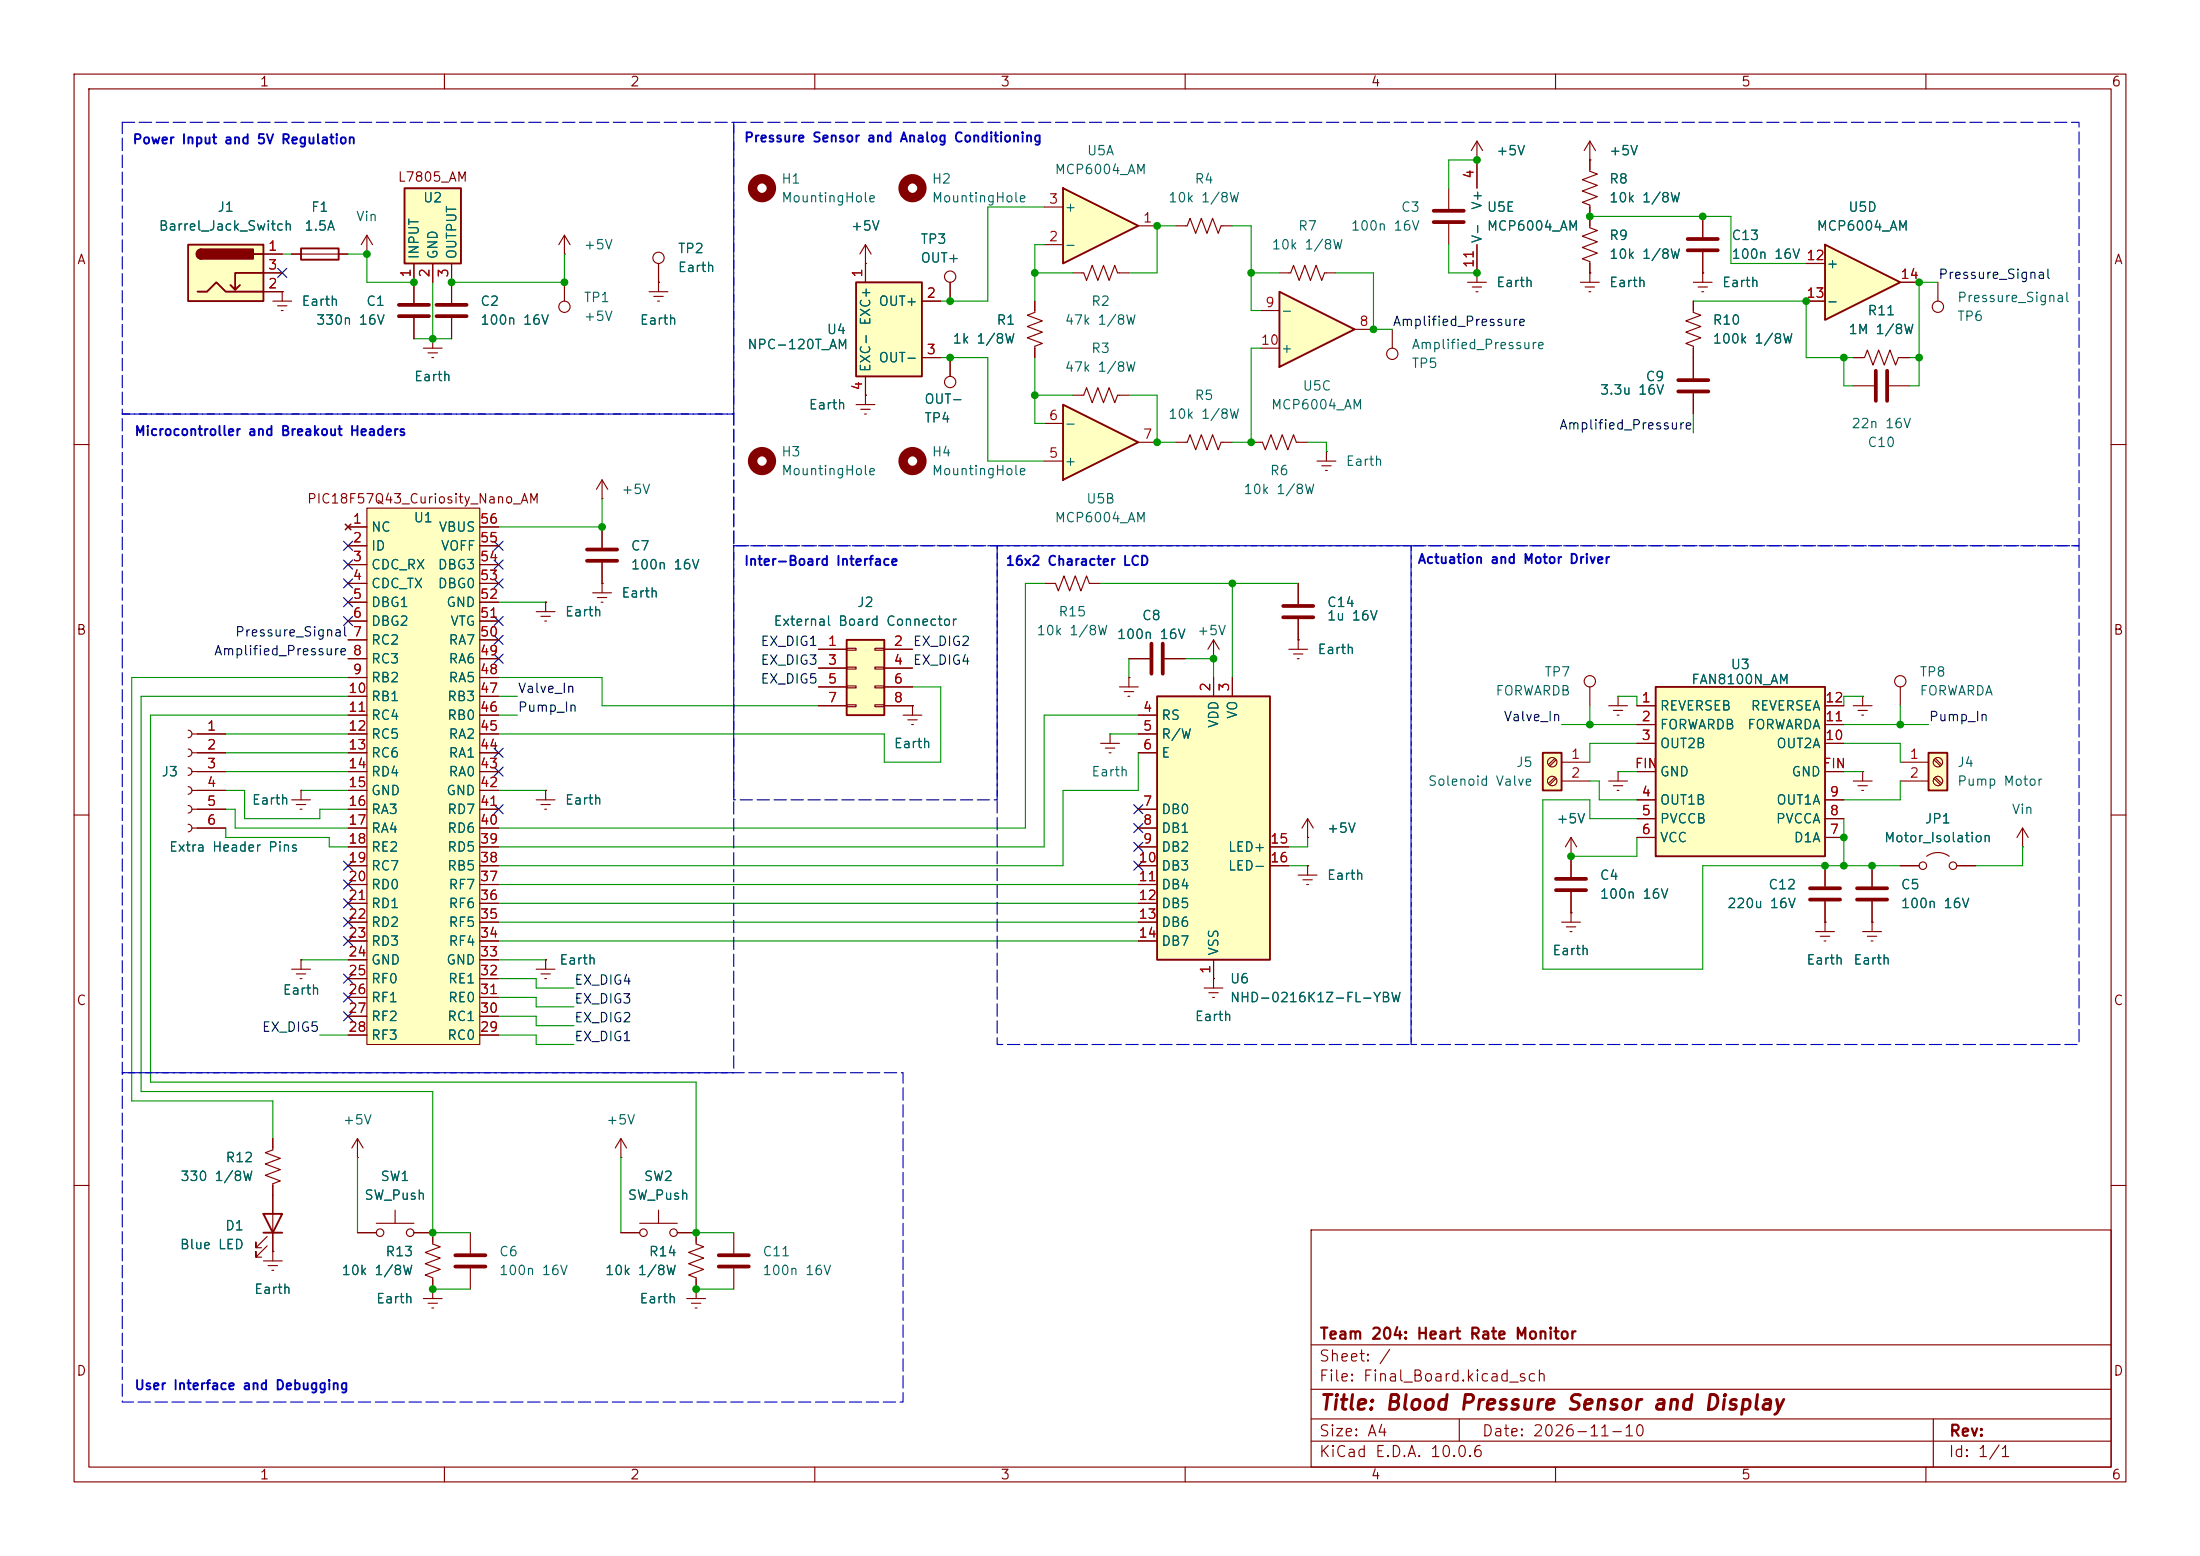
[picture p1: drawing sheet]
<svg xmlns="http://www.w3.org/2000/svg" width="297mm" height="210mm" viewBox="0 0 297 210" stroke-linecap="round" stroke-linejoin="round" font-family="sans-serif">
<g fill="none" stroke="#840000" stroke-width=".15">
<path d="M10 10h277v190h-277zM12 12h273v186h-273zM60 10v2M110 10v2M160 10v2M210 10v2M260 10v2M158.7 30.5h1.6l.4-1 .7 2 .8-2 .7 2 .8-2 .8 2 .3-1h1.6M10 60h2M285 60h2M10 110h2M285 110h2"/>
<path d="M10 160h2M177 166h108v32h-108zM285 160h2M60 198v2M110 198v2M160 198v2M177 194.5h108M177 191.5h108M177 187.5h108M177 181.5h108M197 191.5v3M210 198v2"/>
<path d="M260 198v2M261 191.5v6.5"/>
</g>
<path d="M49.5 68.6h15.3v72.4h-15.3z" fill="#ffffc2"/>
<g fill="none" stroke="#840000" stroke-width=".15">
<path d="M55.9 38.1v2.8M195.6 25.4v2.8M195.6 30.2v2.8M261.6 38.1v2.5M55.9 42.9v2.8M188 44.5v2.5M228.6 48.3v2.8M228.6 53.1v2.8M46.6 70.7l.8 .8M47 71.1h2.5M47 73.7h2.5M47 76.2h2.5"/>
<path d="M47 78.7h2.5M47.4 70.7l-.8 .8M49.5 68.6h15.3v72.4h-15.3zM64.8 71.1h2.5M64.8 73.7h2.5M64.8 76.2h2.5M64.8 78.7h2.5M25.4 98.6a.51 .51 0 0 1 .5 .5 .51 .51 0 0 1-.5 .5M25.9 99.1h4.6M47 81.3h2.5M47 83.8h2.5M47 86.4h2.5"/>
<path d="M47 88.9h2.5M47 91.4h2.5M47 94h2.5M47 96.5h2.5M47 99.1h2.5M64.8 81.3h2.5M64.8 83.8h2.5M64.8 86.4h2.5M64.8 88.9h2.5M64.8 91.4h2.5M64.8 94h2.5M64.8 96.5h2.5"/>
<path d="M64.8 99.1h2.5M25.4 101.1a.51 .51 0 0 1 .5 .5 .51 .51 0 0 1-.5 .5M25.4 103.6a.51 .51 0 0 1 .5 .5 .51 .51 0 0 1-.5 .5M25.4 106.2a.51 .51 0 0 1 .5 .5 .51 .51 0 0 1-.5 .5M25.4 108.7a.51 .51 0 0 1 .5 .5 .51 .51 0 0 1-.5 .5M25.4 111.3a.51 .51 0 0 1 .5 .5 .51 .51 0 0 1-.5 .5M25.9 101.6h4.6M25.9 104.1h4.6M25.9 106.7h4.6M25.9 109.2h4.6M25.9 111.8h4.6M39.4 108h2.5"/>
<path d="M40 108.6h1.3M40.5 109.2h.3M40.6 106.7h.1M40.6 106.7v1.3M47 101.6h2.5M47 104.1h2.5M47 106.7h2.5M47 109.2h2.5M47 111.8h2.5M47 114.3h2.5M47 116.8h2.5M47 119.4h2.5"/>
<path d="M64.8 101.6h2.5M64.8 104.1h2.5M64.8 106.7h2.5M64.8 109.2h2.5M64.8 111.8h2.5M64.8 114.3h2.5M64.8 116.8h2.5M64.8 119.4h2.5M72.4 108h2.5M73 108.6h1.3M73.5 109.2h.3M73.7 106.7h.1"/>
<path d="M73.7 106.7v1.3M39.4 130.8h2.5M40 131.4h1.3M40.5 132.1h.3M40.6 129.5h.1M40.6 129.5v1.3M47 121.9h2.5M47 124.5h2.5M47 127h2.5M47 129.5h2.5M47 132.1h2.5M47 134.6h2.5"/>
<path d="M47 137.2h2.5M47 139.7h2.5M64.8 121.9h2.5M64.8 124.5h2.5M64.8 127h2.5M64.8 129.5h2.5M64.8 132.1h2.5M64.8 134.6h2.5M64.8 137.2h2.5M64.8 139.7h2.5M72.4 130.8h2.5M73 131.4h1.3"/>
<path d="M73.5 132.1h.3M73.7 129.5h.1M73.7 129.5v1.3M83.8 156.2h.1M83.8 153.7l.8 1.2M83.8 153.7l-.7 1.2M83.8 153.7v2.5M48.3 166.4h2.5M50.8 165.1h5.1M53.3 163.3v1.8M55.9 166.4h2.5M63.5 166.4v2.8"/>
<path d="M63.5 171.2v2.8M92.7 175.3h2.5M93.3 175.9h1.3M93.9 176.5h.2M94 174h.1M94 174v1.3"/>
<circle cx="188" cy="47.8" r=".76"/>
<circle cx="261.6" cy="41.4" r=".76"/>
<circle cx="51.3" cy="166.4" r=".51"/>
<circle cx="55.4" cy="166.4" r=".51"/>
</g>
<path d="M193.5 28.4h4.1M193.5 30h4.1M53.8 41.1h4.1M53.8 42.7h4.1M226.6 52.8h4M226.6 51.3h4M61.5 169.4h4M61.5 170.9h4" fill="none" stroke="#840000" stroke-width=".51"/>
<path d="M246.4 33l10.1 5.1-10.1 5.1z" fill="#ffffc2"/>
<path d="M40.6 33.5h5.1v1.6h-5.1zM246.4 33l10.1 5.1-10.1 5.1z" fill="none" stroke="#840000" stroke-width=".25"/>
<g fill="none" stroke="#840000" stroke-width=".15">
<path d="M39.4 34.3h7.6M49.5 34.3h.1M49.5 31.8l-.7 1.2M49.5 31.8l.8 1.2M49.5 31.8v2.5M61 38.1v2.8M144.8 36.8h1.5l.4 1 .7-2 .8 2 .8-2 .7 2 .8-2 .4 1h1.5M213.4 38.1h2.5M214 38.7h1.3M214.5 39.4h.3M214.6 36.8h.1M214.6 36.8v1.3"/>
<path d="M228.6 38.1h2.5M229.2 38.7h1.3M229.7 39.4h.3M229.9 36.8h.1M229.9 29.2v2.8M229.9 34v4.1M243.8 35.6h2.6M256.5 38.1h2.6M61 42.9v2.8M139.7 40.6v1.6l-1 .3 2 .8-2 .8 2 .7-2 .8 2 .8-1 .3v1.6M144.8 53.3h1.5l.4-1 .7 2.1 .8-2.1 .8 2.1 .7-2.1 .8 2.1 .4-1.1h1.5M243.8 40.6h2.6"/>
<path d="M250.2 48.3h1.5l.4-1.1 .8 2.1 .7-2.1 .8 2.1 .7-2.1 .8 2.1 .4-1h1.5M151.1 92.7h2.6M151.8 93.3h1.2M152.3 94h.2M152.4 91.4h.1M152.4 91.4v1.3"/>
</g>
<path d="M227.8 32.3h4.1M227.8 33.8h4.1M58.9 41.1h4.1M58.9 42.7h4.1" fill="none" stroke="#840000" stroke-width=".51"/>
<circle cx="123.2" cy="62.2" r="1.27" fill="none" stroke="#840000" stroke-width="1.3"/>
<path d="M143.5 25.4l10.2 5.1-10.2 5.1z" fill="#ffffc2"/>
<path d="M143.5 25.4l10.2 5.1-10.2 5.1z" fill="none" stroke="#840000" stroke-width=".25"/>
<g fill="none" stroke="#840000" stroke-width=".15">
<path d="M116.8 35.6h.1M116.8 33l-.7 1.3M116.8 33l.8 1.3M116.8 33v2.6M128.3 38.1v2.5M141 33h2.5M141 27.9h2.5M153.7 30.5h2.5M228.6 40.6v1.6l1 .3-2 .8 2 .8-2 .7 2 .8-2 .8 1 .3v1.6M175.3 78.7v2.8M152.4 88.9h2.8M157.2 88.9h2.8"/>
<path d="M163.8 88.9h.1M163.8 86.4v2.5M163.8 86.4l-.7 1.2M163.8 86.4l.8 1.2M174 87.6h2.5M174.6 88.3h1.3M175.1 88.9h.3M175.3 86.4h.1M175.3 83.6v4M162.6 133.4h2.5M163.2 134h1.3M163.7 134.6h.3"/>
<path d="M163.8 132.1h.1M163.8 132.1v1.3"/>
<circle cx="128.3" cy="37.3" r=".76"/>
</g>
<path d="M155.4 86.9v4M157 86.9v4M173.2 83.3h4.1M173.2 81.8h4.1" fill="none" stroke="#840000" stroke-width=".51"/>
<g fill="none" stroke="#840000" stroke-width="1.3">
<circle cx="102.9" cy="25.4" r="1.27"/>
<circle cx="123.2" cy="25.4" r="1.27"/>
</g>
<path d="M54.6 25.4h7.6v10.2h-7.6z" fill="#ffffc2"/>
<path d="M54.6 25.4h7.6v10.2h-7.6zM35.6 163.8h2.5l-1.3 2.6zM35.6 166.4h2.5" fill="none" stroke="#840000" stroke-width=".25"/>
<g fill="none" stroke="#840000" stroke-width=".15">
<path d="M55.9 35.6v2.5M58.4 35.6v2.5M61 35.6v2.5M115.6 54.6h2.5M116.2 55.2h1.3M116.7 55.9h.3M116.8 53.3h.1M116.8 53.3v1.3M250.2 52.1h2.8M255 52.1h2.8M176.5 113h.1M176.5 110.5l-.7 1.3"/>
<path d="M176.5 110.5l.8 1.3M176.5 110.5v2.5M36.8 153.7v1.5l-1 .4 2 .7-2 .8 2 .8-2 .7 2 .8-1 .4v9.1M36.1 168.1l-1.6 1.6v-.8v.8h.8M36.1 166.9l-1.6 1.5v-.8v.8h.8"/>
</g>
<path d="M253.2 50v4.1M254.8 50v4.1" fill="none" stroke="#840000" stroke-width=".51"/>
<circle cx="102.9" cy="62.2" r="1.27" fill="none" stroke="#840000" stroke-width="1.3"/>
<path d="M115.6 38.1h8.9v12.7h-8.9z" fill="#ffffc2"/>
<path d="M115.6 38.1h8.9v12.7h-8.9z" fill="none" stroke="#840000" stroke-width=".25"/>
<g fill="none" stroke="#840000" stroke-width=".15">
<path d="M199.4 19.1v2.5M199.4 19.1l-.8 1.2M199.4 19.1l.8 1.2M214.6 19.1v4l1 .4-2 .8 2 .7-2 .8 2 .7-2 .8 1 .4v1.5M214.6 19.1l-.7 1.2M214.6 19.1l.8 1.2M116.8 35.6v2.5M198.1 38.1h2.6M198.8 38.7h1.2M199.3 39.4h.2M199.4 36.8h.1M199.4 21.6h.1"/>
<path d="M199.4 36.8v1.3M214.6 21.6h.1M116.8 50.8v2.5M124.5 40.6h2.5M124.5 48.3h2.5M128.3 48.3v2.5M168.9 59.7h1.5l.4 1 .8-2 .7 2 .8-2 .8 2 .7-2 .4 1h1.5M81.3 78.7h.1M81.3 71.1v2.8M81.3 75.9v4.1M80 80h2.5M80.6 80.6h1.3"/>
<path d="M81.2 81.3h.2M256.5 92.7v2.6M212.1 115.6h.1M212.1 113v5.4M212.1 113l-.8 1.3M212.1 113l.8 1.3M217.2 105.4h2.5M217.8 106h1.3M218.3 106.7h.3M218.4 104.1h.1M218.4 104.1v1.3M256.5 116.8h2.6"/>
<path d="M260.1 115.6a2.54 2.54 0 0 1 3 0M264.2 116.8h2.5M273 114.3h.1M273 111.8l-.7 1.2M273 111.8l.8 1.2M273 111.8v2.5M210.8 124.5h2.6M211.5 125.1h1.2M212 125.7h.2M212.1 123.2h.1M212.1 120.4v4.1M83.8 166.4h2.6"/>
<path d="M86.4 165.1h5M88.9 163.3v1.8M91.4 166.4h2.6v1.5l1 .4-2 .7 2 .8-2 .8 2 .7-2 .8 1 .4v1.5M99.1 166.4v2.8M99.1 171.2v2.8"/>
<circle cx="128.3" cy="51.6" r=".76"/>
<circle cx="256.5" cy="91.9" r=".76"/>
<circle cx="259.6" cy="116.8" r=".51"/>
<circle cx="263.7" cy="116.8" r=".51"/>
<circle cx="86.9" cy="166.4" r=".51"/>
<circle cx="90.9" cy="166.4" r=".51"/>
</g>
<path d="M79.2 74.2h4.1M79.2 75.7h4.1M210.1 118.6h4M210.1 120.1h4M97 169.4h4.1M97 170.9h4.1" fill="none" stroke="#840000" stroke-width=".51"/>
<path d="M260.3 101.6h2.6v5.1h-2.6z" fill="#ffffc2"/>
<path d="M260.3 101.6h2.6v5.1h-2.6z" fill="none" stroke="#840000" stroke-width=".25"/>
<g fill="none" stroke="#840000" stroke-width=".15">
<path d="M81.3 67.3h.1M81.3 64.8l-.8 1.2M81.3 64.8l.7 1.2M81.3 64.8v2.5M141 78.7h1.5l.4 1.1 .7-2.1 .8 2.1 .8-2.1 .7 2.1 .8-2.1 .4 1h1.5M256.5 102.9h3.8M256.5 105.4h3.8M261.1 102.5l.9 .9M261.1 105.1l.9 .8M261.3 102.4l.8 .8M261.3 104.9l.8 .8M48.3 156.2h.1"/>
<path d="M48.3 153.7l.7 1.2M48.3 153.7l-.8 1.2M48.3 153.7v2.5"/>
<circle cx="261.6" cy="102.9" r=".63"/>
<circle cx="261.6" cy="105.4" r=".63"/>
</g>
<path d="M114.3 86.4h5.1v10.1h-5.1z" fill="#ffffc2"/>
<path d="M114.3 86.4h5.1v10.1h-5.1z" fill="none" stroke="#840000" stroke-width=".25"/>
<g fill="none" stroke="#840000" stroke-width=".15">
<path d="M38.1 39.4h.1M38.1 39.4v1.2M36.8 40.6h2.6M37.5 41.3h1.2M38 41.9h.2M110.5 87.6h3.8M110.5 90.2h3.8M110.5 92.7h3.8M110.5 95.3h3.8M114.3 87.5h1.3v.3h-1.3zM114.3 90h1.3v.3h-1.3zM114.3 92.6h1.3v.2h-1.3z"/>
<path d="M114.3 95.1h1.3v.3h-1.3zM118.1 87.5h1.3v.3h-1.3zM118.1 90h1.3v.3h-1.3zM118.1 92.6h1.3v.2h-1.3zM118.1 95.1h1.3v.3h-1.3zM119.4 87.6h3.8M119.4 90.2h3.8M119.4 92.7h3.8M119.4 95.3h3.8M121.9 96.5h2.6M122.6 97.2h1.2M123.1 97.8h.2"/>
<path d="M123.2 95.3h.1M123.2 95.3v1.2M149.9 99.1h.1M149.9 99.1v1.2M148.6 100.3h2.5M149.2 101h1.3M149.7 101.6h.3M35.6 170.2h2.5M36.2 170.8h1.3M36.7 171.5h.3M36.8 168.9h.1M36.8 168.9v1.3"/>
</g>
<path d="M25.4 33h10.2v7.6h-10.2z" fill="#ffffc2"/>
<path d="M25.4 33h10.2v7.6h-10.2zM26.7 39.4h1.2l1.3-1.3 1.3 1.3h5.1M27.2 33.7a.64 .64 0 0 0-.7 .6 .64 .64 0 0 0 .7 .6M32.4 38.5l-.7 .6M34.3 34.3h1.3M35.6 36.8h-3.9v2.3l-.6-.6" fill="none" stroke="#840000" stroke-width=".25"/>
<g fill="#840000" stroke="#840000" stroke-width=".25">
<path d="M26.7 33.8l.5-.1v1.2a.63 .63 0 0 1-.6-.4 .63 .63 0 0 1 .1-.7z"/>
<path d="M27.2 33.7h7v1.2h-7z"/>
</g>
<g fill="none" stroke="#840000" stroke-width=".15">
<path d="M35.6 34.3h2.5M35.6 39.4h2.5M35.6 36.8h2.5M57.1 47h2.6M57.8 47.6h1.3M58.3 48.3h.2M58.4 45.7h.1M58.4 45.7v1.3M175.3 118.1h2.5M175.9 118.7h1.3M176.4 119.4h.3M176.5 116.8h.1"/>
<path d="M176.5 116.8v1.3"/>
</g>
<path d="M156.2 94h15.2v35.5h-15.2z" fill="#ffffc2"/>
<path d="M156.2 94h15.2v35.5h-15.2z" fill="none" stroke="#840000" stroke-width=".25"/>
<g fill="none" stroke="#840000" stroke-width=".15">
<path d="M153.7 96.5h2.5M153.7 99.1h2.5M163.8 91.4v2.6M166.4 91.4v2.6M153.7 101.6h2.5M153.7 109.2h2.5M153.7 111.8h2.5M153.7 114.3h2.5M153.7 116.8h2.5M153.7 119.4h2.5M171.4 114.3h2.6M171.4 116.8h2.6"/>
<path d="M153.7 121.9h2.5M153.7 124.5h2.5M153.7 127h2.5M163.8 129.5v2.6"/>
</g>
<path d="M172.7 39.4l10.2 5.1-10.2 5z" fill="#ffffc2"/>
<path d="M172.7 39.4l10.2 5.1-10.2 5z" fill="none" stroke="#840000" stroke-width=".25"/>
<g fill="none" stroke="#840000" stroke-width=".15">
<path d="M76.2 34.3h.1M76.2 31.8v2.5M76.2 38.1v2.5M76.2 31.8l-.8 1.2M76.2 31.8l.8 1.2M87.6 39.4h2.6M88.9 38.1h.1M88.9 35.6v3.8M199.4 21.6v3.8M199.4 33v3.8M214.6 29.2v1.5l1 .4-2 .8 2 .7-2 .8 2 .8-2 .7 1 .4v1.5M88.3 40h1.2"/>
<path d="M88.8 40.6h.2M158.7 59.7h1.6l.4-1 .7 2 .8-2 .7 2 .8-2 .8 2 .3-1h1.6M170.2 41.9h2.5M170.2 47h2.5M182.9 44.5h2.5M177.8 62.2h2.5M178.4 62.9h1.3M178.9 63.5h.3M179.1 61h.1M179.1 61v1.2M72.4 82.6h2.5M73 83.2h1.3"/>
<path d="M73.5 83.8h.3M73.7 81.3h.1M73.7 81.3v1.3M57.1 175.3h2.6M57.8 175.9h1.3M58.3 176.5h.2M58.4 166.4v1.5l1 .4-2 .7 2 .8-2 .8 2 .7-2 .8 1 .4v2.8M58.4 174h.1"/>
<circle cx="88.9" cy="34.8" r=".76"/>
<circle cx="76.2" cy="41.4" r=".76"/>
</g>
<path d="M143.5 54.6l10.2 5.1-10.2 5.1z" fill="#ffffc2"/>
<path d="M143.5 54.6l10.2 5.1-10.2 5.1z" fill="none" stroke="#840000" stroke-width=".25"/>
<g fill="none" stroke="#840000" stroke-width=".15">
<path d="M141 57.2h2.5M153.7 59.7h2.5M141 62.2h2.5M214.6 92.7v2.6"/>
<circle cx="214.6" cy="91.9" r=".76"/>
</g>
<path d="M208.3 101.6h2.5v5.1h-2.5z" fill="#ffffc2"/>
<path d="M208.3 101.6h2.5v5.1h-2.5z" fill="none" stroke="#840000" stroke-width=".25"/>
<g fill="none" stroke="#840000" stroke-width=".15">
<path d="M172.7 36.8h1.5l.4-1 .8 2 .7-2 .8 2 .8-2 .7 2 .4-1h1.5M217.2 95.3h2.5M217.8 95.9h1.3M218.3 96.5h.3M218.4 94h.1M218.4 94v1.3M209.9 102.4l-.9 .8M209.9 104.9l-.9 .8M210.1 102.5l-.9 .9M210.1 105.1l-.9 .8M210.8 102.9h3.8M210.8 105.4h3.8"/>
<circle cx="209.5" cy="105.4" r=".63"/>
<circle cx="209.5" cy="102.9" r=".63"/>
</g>
<path d="M223.5 92.7h22.9v22.9h-22.9z" fill="#ffffc2"/>
<path d="M223.5 92.7h22.9v22.9h-22.9z" fill="none" stroke="#840000" stroke-width=".25"/>
<g fill="none" stroke="#840000" stroke-width=".15">
<path d="M35.6 34.3h2.5M35.6 39.4h2.5M35.6 36.8h2.5M38.1 39.4h.1M39.4 34.3h1.2M45.7 34.3h1.3M55.9 35.6v5.3M58.4 35.6v2.5M61 35.6v5.3M88.9 38.1h.1M88.9 35.6v2.5M116.8 35.6h.1"/>
<path d="M116.8 35.6v2.5M128.3 38.1v2.5M199.4 36.8h.1M199.4 21.6h.1M199.4 21.6v3.8M199.4 33v3.8M214.6 36.8h.1M214.6 21.6h.1M214.6 21.6v1.3M214.6 27.9v2.6M214.6 35.6v1.2M229.9 36.8h.1"/>
<path d="M229.9 29.2v2.8M229.9 34v2.8M243.8 35.6h2.6M256.5 38.1h2.6M55.9 42.9v2.8M58.4 45.7h.1M61 42.9v2.8M116.8 53.3h.1M116.8 50.8v2.5M124.5 40.6h2.5M124.5 48.3h2.5M128.3 48.3v2.5"/>
<path d="M139.7 40.6v1.3M139.7 47v1.3M228.6 40.6v1.3M228.6 47v4.1M228.6 53.1v2.8M243.8 40.6h2.6M250.2 48.3h1.3M256.5 48.3h1.3M46.6 70.7l.8 .8M47 71.1h2.5M47 73.7h2.5M47 76.2h2.5"/>
<path d="M47 78.7h2.5M47.4 70.7l-.8 .8M64.8 71.1h2.5M64.8 73.7h2.5M64.8 76.2h2.5M64.8 78.7h2.5M81.3 78.7h.1M81.3 71.1v2.8M81.3 75.9v2.8M175.3 78.7v2.8M26.7 99.1h3.8M47 96.5h2.5"/>
<path d="M47 99.1h2.5M47 88.9h2.5M47 81.3h2.5M47 83.8h2.5M47 86.4h2.5M47 91.4h2.5M47 94h2.5M64.8 96.5h2.5M64.8 99.1h2.5M64.8 88.9h2.5M64.8 81.3h2.5M64.8 83.8h2.5"/>
<path d="M64.8 86.4h2.5M64.8 91.4h2.5M64.8 94h2.5M73.7 81.3h.1M110.5 95.3h3.8M110.5 87.6h3.8M110.5 90.2h3.8M110.5 92.7h3.8M119.4 95.3h3.8M119.4 87.6h3.8M119.4 90.2h3.8M119.4 92.7h3.8"/>
<path d="M123.2 95.3h.1M152.4 91.4h.1M152.4 88.9h2.8M153.7 96.5h2.5M153.7 99.1h2.5M157.2 88.9h2.8M163.8 91.4v2.6M166.4 91.4v2.6M175.3 86.4h.1M175.3 83.6v2.8M221 95.3h2.5M221 97.8h2.5"/>
<path d="M246.4 95.3h2.5M246.4 97.8h2.5M250.2 95.3h2.5M250.8 95.9h1.3M251.3 96.5h.3M251.5 94h.1M251.5 94v1.3M26.7 104.1h3.8M26.7 106.7h3.8M26.7 101.6h3.8M26.7 109.2h3.8M26.7 111.8h3.8"/>
<path d="M40.6 106.7h.1M47 104.1h2.5M47 106.7h2.5M47 116.8h2.5M47 101.6h2.5M47 109.2h2.5M47 111.8h2.5M47 114.3h2.5M47 119.4h2.5M64.8 104.1h2.5M64.8 106.7h2.5M64.8 116.8h2.5"/>
<path d="M64.8 101.6h2.5M64.8 109.2h2.5M64.8 111.8h2.5M64.8 114.3h2.5M64.8 119.4h2.5M73.7 106.7h.1M153.7 116.8h2.5M153.7 101.6h2.5M153.7 109.2h2.5M153.7 111.8h2.5M153.7 114.3h2.5M153.7 119.4h2.5"/>
<path d="M171.4 116.8h2.6M171.4 114.3h2.6M176.5 116.8h.1M176.5 113h.1M212.1 115.6h.1M212.1 115.6v2.8M221 100.3h2.5M221 108h2.5M221 110.5h2.5M221 113h2.5M221 104.1h2.5M246.4 100.3h2.5"/>
<path d="M246.4 108h2.5M246.4 110.5h2.5M246.4 113h2.5M246.4 104.1h2.5M246.4 116.8v2.8M250.2 105.4h2.5M250.8 106h1.3M251.3 106.7h.3M251.5 104.1h.1M251.5 104.1v1.3M252.7 116.8v2.8M256.5 116.8h2.6"/>
<path d="M264.2 116.8h2.5M40.6 129.5h.1M47 127h2.5M47 121.9h2.5M47 124.5h2.5M47 129.5h2.5M47 132.1h2.5M47 134.6h2.5M47 137.2h2.5M47 139.7h2.5M64.8 127h2.5M64.8 121.9h2.5"/>
<path d="M64.8 124.5h2.5M64.8 129.5h2.5M64.8 132.1h2.5M64.8 134.6h2.5M64.8 137.2h2.5M64.8 139.7h2.5M73.7 129.5h.1M153.7 127h2.5M153.7 121.9h2.5M153.7 124.5h2.5M163.8 132.1h.1M163.8 129.5v2.6"/>
<path d="M212.1 123.2h.1M212.1 120.4v2.8M245.1 125.7h2.5M245.7 126.4h1.3M246.3 127h.2M246.4 124.5h.1M246.4 121.7v4M251.5 125.7h2.5M252.1 126.4h1.3M252.6 127h.3M252.7 124.5h.1M252.7 121.7v4"/>
<path d="M36.8 153.7v1.2M36.8 168.9h.1M36.8 160v3.8M36.8 166.4v2.5M48.3 166.4h2.5M55.9 166.4h2.5v1.2M58.4 174h.1M58.4 172.7v1.3M83.8 166.4h2.6M91.4 166.4h2.6v1.2M94 174h.1M94 172.7v1.3"/>
</g>
<path d="M244.3 119.9h4.1M250.7 119.9h4.1M244.3 121.4h4.1M250.7 121.4h4.1" fill="none" stroke="#840000" stroke-width=".51"/>
<g fill="none" stroke="#009600" stroke-width=".15">
<path d="M38.1 34.3h1.3M47 34.3h2.5v3.8h6.4M58.4 38.1v7.6M76.2 34.3v3.8h-15.2M139.7 36.8h5.1M141 27.9h-7.7v12.7h-6.3M141 33h-1.3v7.6M158.7 30.5h-2.5v6.3h-3.8M166.4 30.5h2.5v11.4h1.3M168.9 36.8h3.8M180.3 36.8h5.1v7.7h2.6M195.6 33v3.8h3.8"/>
<path d="M199.4 21.6h-3.8v3.8M214.6 29.2h19.1v6.4h10.1M261.6 38.1h-2.5v14h-1.3M55.9 45.7h5.1M127 48.3h6.3v13.9h7.7M139.7 53.3h5.1M139.7 48.3v8.9h1.3M152.4 53.3h3.8v6.4h2.5M170.2 47h-1.3v12.7h-2.5M176.5 59.7h2.6v1.3M228.6 40.6h15.2v7.7h6.4M228.6 55.9v2.5"/>
<path d="M248.9 48.3v3.8h1.3M257.8 48.3h1.3M81.3 67.3v3.8h-14M141 78.7h-2.6v33.1h-71.1M148.6 78.7h26.7M166.4 78.7v12.7M30.5 99.1h16.5M47 96.5h-26.7v49.6h73.7v20.3h5.1M47 94h-28v53.3h39.4v19.1h5.1M47 91.4h-29.2v57.2h19v5.1M67.3 91.4h14v3.9h29.2M67.3 81.3h6.4"/>
<path d="M67.3 96.5h2.5M67.3 94h2.5M123.2 92.7h3.8v10.2h-7.6v-3.8h-52.1M149.9 99.1h3.8M152.4 88.9v2.5M153.7 96.5h-12.7v17.8h-73.7M160 88.9h3.8v2.5M210.8 97.8h10.2M214.6 95.3v2.5M218.4 94h2.6v1.3M248.9 97.8h11.4M251.5 94h-2.6v1.3"/>
<path d="M256.5 95.3v2.5M30.5 109.2h1.2v2.6h15.3M30.5 106.7h2.5v3.8h10.2v-1.3h3.8M30.5 111.8v1.2h13.9v1.3h2.6M30.5 104.1h16.5M30.5 101.6h16.5M40.6 106.7h6.4M67.3 106.7h6.4M67.3 119.4h86.4M153.7 101.6v5.1h-10.2v10.1h-76.2M174 116.8h2.5M176.5 113v1.3h-2.5"/>
<path d="M214.6 105.4h1.3v2.6h5.1M218.4 104.1h2.6M221 110.5h-6.4v-2.5h-6.3v22.8h21.6v-14h26.6M221 100.3h-6.4v2.6M221 113v2.6h-8.9M248.9 104.1h2.6M248.9 110.5v6.3M248.9 100.3h7.6v2.6M256.5 105.4v2.6h-7.6M273 114.3v2.5h-6.3M40.6 129.5h6.4M43.2 139.7h3.8"/>
<path d="M67.3 139.7h5.1v1.3h5.1M67.3 129.5h6.4M67.3 132.1h5.1v1.3h5.1M67.3 134.6h5.1v1.3h5.1M67.3 137.2h5.1v1.2h5.1M67.3 127h86.4M67.3 121.9h86.4M67.3 124.5h86.4M48.3 156.2v10.2M83.8 156.2v10.2M58.4 174h5.1M94 174h5.1"/>
</g>
<g fill="none" stroke="#000084" stroke-width=".15">
<path d="M37.5 36.2l1.2 1.2M38.7 36.2l-1.2 1.2M46.4 78.1l1.2 1.2M46.4 75.6l1.2 1.2M46.4 73.1l1.2 1.2M47.6 78.1l-1.2 1.2M47.6 75.6l-1.2 1.2M47.6 73.1l-1.2 1.2M66.7 78.1l1.2 1.2M66.7 73.1l1.2 1.2M66.7 75.6l1.2 1.2M67.9 78.1l-1.2 1.2"/>
<path d="M67.9 73.1l-1.2 1.2M67.9 75.6l-1.2 1.2M46.4 80.7l1.2 1.2M46.4 83.2l1.2 1.2M47.6 80.7l-1.2 1.2M47.6 83.2l-1.2 1.2M66.7 88.3l1.2 1.2M66.7 83.2l1.2 1.2M66.7 85.8l1.2 1.2M67.9 88.3l-1.2 1.2M67.9 83.2l-1.2 1.2M67.9 85.8l-1.2 1.2"/>
<path d="M46.4 116.2l1.2 1.2M46.4 118.8l1.2 1.2M47.6 116.2l-1.2 1.2M47.6 118.8l-1.2 1.2M66.7 103.5l1.2 1.2M66.7 108.6l1.2 1.2M66.7 101l1.2 1.2M67.9 103.5l-1.2 1.2M67.9 108.6l-1.2 1.2M67.9 101l-1.2 1.2M153.1 116.2l1.2 1.2M153.1 108.6l1.2 1.2"/>
<path d="M153.1 111.2l1.2 1.2M153.1 113.7l1.2 1.2M154.3 116.2l-1.2 1.2M154.3 108.6l-1.2 1.2M154.3 111.2l-1.2 1.2M154.3 113.7l-1.2 1.2M46.4 126.4l1.2 1.2M46.4 131.5l1.2 1.2M46.4 134l1.2 1.2M46.4 121.3l1.2 1.2M46.4 123.9l1.2 1.2M46.4 136.6l1.2 1.2"/>
<path d="M47.6 123.9l-1.2 1.2M47.6 126.4l-1.2 1.2M47.6 121.3l-1.2 1.2M47.6 131.5l-1.2 1.2M47.6 134l-1.2 1.2M47.6 136.6l-1.2 1.2"/>
</g>
<path d="M16.5 16.5h82.6v39.4h-82.6zM99.1 16.5h181.6v57.2h-181.6zM16.5 55.9h82.6v88.9h-82.6zM99.1 73.7h35.5v34.3h-35.5zM134.6 73.7h55.9v67.3h-55.9zM190.5 73.7h90.2v67.3h-90.2zM16.5 144.8h105.4v44.4h-105.4z" fill="none" stroke="#0000c2" stroke-width=".15" stroke-dasharray="1.7 .6"/>
<g fill="#009600" stroke="#009600" stroke-width=".14">
<circle cx="248.9" cy="113" r=".46"/>
<circle cx="248.9" cy="116.8" r=".46"/>
<circle cx="246.4" cy="116.8" r=".46"/>
<circle cx="252.7" cy="116.8" r=".46"/>
<circle cx="256.5" cy="97.8" r=".46"/>
<circle cx="156.2" cy="59.7" r=".46"/>
<circle cx="128.3" cy="48.3" r=".46"/>
<circle cx="128.3" cy="40.6" r=".46"/>
<circle cx="139.7" cy="53.3" r=".46"/>
<circle cx="199.4" cy="36.8" r=".46"/>
<circle cx="168.9" cy="59.7" r=".46"/>
<circle cx="168.9" cy="36.8" r=".46"/>
<circle cx="185.4" cy="44.5" r=".46"/>
<circle cx="259.1" cy="48.3" r=".46"/>
<circle cx="259.1" cy="38.1" r=".46"/>
<circle cx="248.9" cy="48.3" r=".46"/>
<circle cx="243.8" cy="40.6" r=".46"/>
<circle cx="139.7" cy="36.8" r=".46"/>
<circle cx="156.2" cy="30.5" r=".46"/>
<circle cx="212.1" cy="115.6" r=".46"/>
<circle cx="214.6" cy="97.8" r=".46"/>
<circle cx="166.4" cy="78.7" r=".46"/>
<circle cx="163.8" cy="88.9" r=".46"/>
<circle cx="229.9" cy="29.2" r=".46"/>
<circle cx="199.4" cy="21.6" r=".46"/>
<circle cx="214.6" cy="29.2" r=".46"/>
<circle cx="49.5" cy="34.3" r=".46"/>
<circle cx="76.2" cy="38.1" r=".46"/>
<circle cx="55.9" cy="38.1" r=".46"/>
<circle cx="58.4" cy="45.7" r=".46"/>
<circle cx="61" cy="38.1" r=".46"/>
<circle cx="94" cy="166.4" r=".46"/>
<circle cx="58.4" cy="174" r=".46"/>
<circle cx="94" cy="174" r=".46"/>
<circle cx="58.4" cy="166.4" r=".46"/>
<circle cx="81.3" cy="71.1" r=".46"/>
</g>
<text font-size="2" fill="#840000" x="178" y="190.8">Title: Blood Pressure Sensor and Display</text>
<g font-size="1.5" fill="#840000">
<text x="178" y="184.1">Sheet: /</text>
<text x="178" y="181.1">Team 204: Heart Rate Monitor</text>
<text x="178" y="186.8">File: Final_Board.kicad_sch</text>
<text x="178" y="197">KiCad E.D.A. 10.0.6</text>
<text x="178" y="194.2">Size: A4</text>
<text x="200" y="194.2">Date: 2026-11-10</text>
<text x="263" y="197">Id: 1/1</text>
<text x="263" y="194.2">Rev:</text>
</g>
<g font-size="1.3" fill="#840000">
<text x="35" y="12">1</text>
<text x="85" y="12">2</text>
<text x="135" y="12">3</text>
<text x="185" y="12">4</text>
<text x="235" y="12">5</text>
<text x="285" y="12">6</text>
<text x="53.6" y="24.8">L7805_AM</text>
<text x="10.3" y="36">A</text>
<text x="285.3" y="36">A</text>
<text x="41.4" y="68.3">PIC18F57Q43_Curiosity_Nano_AM</text>
<text x="10.2" y="86">B</text>
<text x="285.2" y="86">B</text>
<text x="10.2" y="136">C</text>
<text x="285.2" y="136">C</text>
<text x="10.2" y="186">D</text>
<text x="285.2" y="186">D</text>
<text x="35" y="200">1</text>
<text x="85" y="200">2</text>
<text x="135" y="200">3</text>
<text x="185" y="200">4</text>
<text x="235" y="200">5</text>
<text x="285" y="200">6</text>
</g>
<g font-size="1.3" fill="#0000c2">
<text x="17.8" y="19.8">Power Input and 5V Regulation</text>
<text x="100.4" y="19.5">Pressure Sensor and Analog Conditioning</text>
<text x="18.1" y="59.1">Microcontroller and Breakout Headers</text>
<text x="100.4" y="76.7">Inter-Board Interface</text>
<text x="135.7" y="76.7">16x2 Character LCD</text>
<text x="191.3" y="76.4">Actuation and Motor Driver</text>
<text x="18.1" y="187.9">User Interface and Debugging</text>
</g>
<g font-size="1.3" fill="#006464">
<text x="142.3" y="23.8">MCP6004_AM</text>
<text x="146.6" y="21.3">U5A</text>
<text x="201.9" y="21.3">+5V</text>
<text x="217.2" y="21.3">+5V</text>
<text x="29.3" y="28.9">J1</text>
<text x="41.9" y="28.9">F1</text>
<text x="57" y="27.6">U2</text>
<text x="105.4" y="25.1">H1</text>
<text x="105.4" y="27.6">MountingHole</text>
<text x="125.7" y="25.1">H2</text>
<text x="125.7" y="27.6">MountingHole</text>
<text x="143.6" y="28.9">+</text>
<text x="157.6" y="27.6">10k 1/8W</text>
<text x="161.2" y="25.1">R4</text>
<text x="189.1" y="28.9">C3</text>
<text x="200.4" y="28.4" transform="rotate(-90 200.4 28.4)">V+</text>
<text x="200.6" y="28.9">U5E</text>
<text x="217.2" y="25.1">R8</text>
<text x="217.2" y="27.6">10k 1/8W</text>
<text x="249.4" y="28.9">U5D</text>
<text x="21.3" y="31.4">Barrel_Jack_Switch</text>
<text x="41" y="31.4">1.5A</text>
<text x="48" y="30.2">Vin</text>
<text x="56.8" y="35.1" transform="rotate(-90 56.8 35.1)">INPUT</text>
<text x="59.4" y="35.1" transform="rotate(-90 59.4 35.1)">GND</text>
<text x="61.9" y="35.1" transform="rotate(-90 61.9 35.1)">OUTPUT</text>
<text x="78.7" y="34">+5V</text>
<text x="91.4" y="34.5">TP2</text>
<text x="114.8" y="31.4">+5V</text>
<text x="124.2" y="33.2">TP3</text>
<text x="124.2" y="35.8">OUT+</text>
<text x="143.6" y="34">-</text>
<text x="171.6" y="34">10k 1/8W</text>
<text x="175.2" y="31.4">R7</text>
<text x="182.3" y="31.4">100n 16V</text>
<text x="200.4" y="32.9" transform="rotate(-90 200.4 32.9)">V-</text>
<text x="200.6" y="31.4">MCP6004_AM</text>
<text x="217.2" y="32.7">R9</text>
<text x="217.2" y="35.3">10k 1/8W</text>
<text x="233.7" y="32.7">C13</text>
<text x="233.7" y="35.3">100n 16V 12</text>
<text x="245.2" y="31.4">MCP6004_AM</text>
<text x="40.6" y="41.6">Earth</text>
<text x="49.4" y="41.6">C1</text>
<text x="64.8" y="41.6">C2</text>
<text x="78.7" y="41.1">TP1</text>
<text x="91.4" y="37">Earth</text>
<text x="118.5" y="41.6">OUT+</text>
<text x="147.2" y="41.6">R2</text>
<text x="201.9" y="39.1">Earth</text>
<text x="217.2" y="39.1">Earth</text>
<text x="232.4" y="39.1">Earth</text>
<text x="246.5" y="36.5">+</text>
<text x="246.5" y="41.6">-</text>
<text x="264.1" y="41.1">Pressure_Signal</text>
<text x="42.6" y="44.1">330n 16V</text>
<text x="64.8" y="44.1">100n 16V</text>
<text x="78.7" y="43.6">+5V</text>
<text x="86.3" y="44.1">Earth</text>
<text x="100.8" y="47.4">NPC-120T_AM</text>
<text x="111.5" y="45.4">U4</text>
<text x="128.5" y="46.7">1k 1/8W</text>
<text x="134.4" y="44.1">R1</text>
<text x="143.7" y="44.1">47k 1/8W</text>
<text x="147.2" y="48">R3</text>
<text x="172.8" y="42.9">-</text>
<text x="172.8" y="48">+</text>
<text x="190.5" y="47.4">Amplified_Pressure</text>
<text x="231.1" y="44.1">R10</text>
<text x="231.1" y="46.7">100k 1/8W</text>
<text x="249.5" y="45.4">1M 1/8W</text>
<text x="252" y="42.9">R11</text>
<text x="264.1" y="43.6">TP6</text>
<text x="55.8" y="51.8">Earth</text>
<text x="117.8" y="50.3" transform="rotate(-90 117.8 50.3)">EXC- EXC+</text>
<text x="118.5" y="49.2">OUT-</text>
<text x="143.7" y="50.5">47k 1/8W</text>
<text x="175.8" y="53">U5C</text>
<text x="190.5" y="50">TP5</text>
<text x="215.9" y="53.6">3.3u 16V</text>
<text x="222.1" y="51.8">C9</text>
<text x="109.1" y="55.6">Earth</text>
<text x="124.7" y="57.4">TP4</text>
<text x="124.7" y="54.8">OUT-</text>
<text x="143.6" y="58.1">-</text>
<text x="157.6" y="56.8">10k 1/8W</text>
<text x="161.2" y="54.3">R5</text>
<text x="171.5" y="55.6">MCP6004_AM</text>
<text x="249.9" y="58.1">22n 16V</text>
<text x="105.4" y="61.9">H3</text>
<text x="105.4" y="64.5">MountingHole</text>
<text x="125.7" y="61.9">H4</text>
<text x="125.7" y="64.5">MountingHole</text>
<text x="143.6" y="63.2">+</text>
<text x="171.4" y="64.5">R6</text>
<text x="181.6" y="63.2">Earth</text>
<text x="252" y="60.7">C10</text>
<text x="55.8" y="70.8">U1</text>
<text x="83.8" y="67">+5V</text>
<text x="142.3" y="70.8">MCP6004_AM</text>
<text x="146.6" y="68.3">U5B</text>
<text x="167.8" y="67">10k 1/8W</text>
<text x="50" y="72.1">NC</text>
<text x="50" y="74.6">ID</text>
<text x="50" y="77.2">CDC_RX</text>
<text x="59" y="77.2">DBG3</text>
<text x="59.1" y="72.1">VBUS</text>
<text x="59.4" y="74.6">VOFF</text>
<text x="85.1" y="74.6">C7</text>
<text x="85.1" y="77.2">100n 16V</text>
<text x="50" y="79.7">CDC_TX</text>
<text x="50" y="82.2">DBG1</text>
<text x="59" y="79.7">DBG0</text>
<text x="60.2" y="82.2">GND</text>
<text x="76.2" y="83.5">Earth</text>
<text x="83.8" y="81">Earth</text>
<text x="115.6" y="82.2">J2</text>
<text x="142.8" y="83.5">R15</text>
<text x="179.1" y="82.2">C14</text>
<text x="50" y="84.8">DBG2</text>
<text x="50" y="87.3">RC2</text>
<text x="50" y="89.9">RC3</text>
<text x="60.5" y="89.9">RA6</text>
<text x="60.5" y="87.3">RA7</text>
<text x="60.7" y="84.8">VTG</text>
<text x="104.3" y="84.8">External Board Connector</text>
<text x="139.8" y="86.1">10k 1/8W</text>
<text x="150.7" y="86.6">100n 16V</text>
<text x="154.1" y="84">C8</text>
<text x="161.5" y="86.1">+5V</text>
<text x="177.8" y="88.6">Earth</text>
<text x="179.1" y="84.1">1u 16V</text>
<text x="50" y="92.4">RB2</text>
<text x="50" y="94.9">RB1</text>
<text x="60.3" y="94.9">RB3</text>
<text x="60.5" y="92.4">RA5</text>
<text x="201.8" y="94.2">FORWARDB</text>
<text x="208.4" y="91.6">TP7</text>
<text x="228.2" y="92.7">FAN8100N_AM</text>
<text x="233.6" y="90.6">U3</text>
<text x="259.1" y="91.6">TP8</text>
<text x="259.1" y="94.2">FORWARDA</text>
<text x="50" y="97.5">RC4</text>
<text x="50" y="100">RC5</text>
<text x="60.3" y="97.5">RB0</text>
<text x="60.5" y="100">RA2</text>
<text x="120.6" y="101.3">Earth</text>
<text x="156.7" y="97.5">RS</text>
<text x="156.7" y="100">R/W</text>
<text x="164.8" y="98.3" transform="rotate(-90 164.8 98.3)">VDD</text>
<text x="167.3" y="97.1" transform="rotate(-90 167.3 97.1)">VO</text>
<text x="224" y="96.2">REVERSEB</text>
<text x="224" y="98.8">FORWARDB</text>
<text x="224" y="101.3">OUT2B</text>
<text x="235.8" y="98.8">FORWARDA</text>
<text x="236.3" y="96.2">REVERSEA</text>
<text x="239.7" y="101.3">OUT2A</text>
<text x="21.7" y="105.1">J3</text>
<text x="50" y="102.6">RC6</text>
<text x="50" y="105.1">RD4</text>
<text x="50" y="107.6">GND</text>
<text x="60.2" y="107.6">GND</text>
<text x="60.5" y="105.1">RA0</text>
<text x="60.5" y="102.6">RA1</text>
<text x="147.3" y="105.1">Earth</text>
<text x="156.7" y="102.6">E</text>
<text x="192.7" y="106.4">Solenoid Valve</text>
<text x="204.6" y="103.8">J5</text>
<text x="224" y="105.1">GND</text>
<text x="241.8" y="105.1">GND</text>
<text x="264.1" y="103.8">J4</text>
<text x="264.1" y="106.4">Pump Motor</text>
<text x="33.9" y="108.9">Earth</text>
<text x="50" y="110.2">RA3</text>
<text x="50" y="112.7">RA4</text>
<text x="60.3" y="112.7">RD6</text>
<text x="60.3" y="110.2">RD7</text>
<text x="76.2" y="108.9">Earth</text>
<text x="156.7" y="110.2">DB0</text>
<text x="156.7" y="112.7">DB1</text>
<text x="179.1" y="112.7">+5V</text>
<text x="210" y="111.5">+5V</text>
<text x="224" y="108.9">OUT1B</text>
<text x="224" y="111.5">PVCCB</text>
<text x="224" y="114">VCC</text>
<text x="239.7" y="111.5">PVCCA</text>
<text x="239.7" y="108.9">OUT1A</text>
<text x="242.1" y="114">D1A</text>
<text x="254.3" y="114">Motor_Isolation</text>
<text x="259.8" y="111.5">JP1</text>
<text x="271.5" y="110.2">Vin</text>
<text x="22.7" y="115.3">Extra Header Pins</text>
<text x="50" y="115.3">RE2</text>
<text x="50" y="117.8">RC7</text>
<text x="60.3" y="117.8">RB5</text>
<text x="60.3" y="115.3">RD5</text>
<text x="156.7" y="115.3">DB2</text>
<text x="156.7" y="117.8">DB3</text>
<text x="165.7" y="115.3">LED+</text>
<text x="165.7" y="117.8">LED-</text>
<text x="179.1" y="119.1">Earth</text>
<text x="215.9" y="119.1">C4</text>
<text x="50" y="120.3">RD0</text>
<text x="50" y="122.9">RD1</text>
<text x="50" y="125.4">RD2</text>
<text x="60.5" y="125.4">RF5</text>
<text x="60.5" y="122.9">RF6</text>
<text x="60.5" y="120.3">RF7</text>
<text x="156.7" y="120.3">DB4</text>
<text x="156.7" y="122.9">DB5</text>
<text x="156.7" y="125.4">DB6</text>
<text x="215.9" y="121.6">100n 16V</text>
<text x="233.1" y="122.9">220u 16V</text>
<text x="238.6" y="120.3">C12</text>
<text x="256.5" y="120.3">C5</text>
<text x="256.5" y="122.9">100n 16V</text>
<text x="50" y="128">RD3</text>
<text x="50" y="130.5">GND</text>
<text x="60.2" y="130.5">GND</text>
<text x="60.5" y="128">RF4</text>
<text x="75.4" y="130.5">Earth</text>
<text x="156.7" y="128">DB7</text>
<text x="164.8" y="129.1" transform="rotate(-90 164.8 129.1)">VSS</text>
<text x="209.5" y="129.2">Earth</text>
<text x="243.8" y="130.5">Earth</text>
<text x="250.1" y="130.5">Earth</text>
<text x="38.1" y="134.6">Earth</text>
<text x="50" y="133">RF0</text>
<text x="50" y="135.6">RF1</text>
<text x="60.4" y="135.6">RE0</text>
<text x="60.4" y="133">RE1</text>
<text x="166" y="133">U6</text>
<text x="166" y="135.6">NHD-0216K1Z-FL-YBW</text>
<text x="50" y="138.1">RF2</text>
<text x="50" y="140.7">RF3</text>
<text x="60.3" y="140.7">RC0</text>
<text x="60.3" y="138.1">RC1</text>
<text x="161.2" y="138.1">Earth</text>
<text x="46.2" y="152.1">+5V</text>
<text x="81.8" y="152.1">+5V</text>
<text x="24.3" y="159.7">330 1/8W</text>
<text x="30.4" y="157.2">R12</text>
<text x="51.3" y="159.7">SW1</text>
<text x="86.8" y="159.7">SW2</text>
<text x="30.3" y="166.4">D1</text>
<text x="49.1" y="162.3">SW_Push</text>
<text x="84.7" y="162.3">SW_Push</text>
<text x="24.2" y="168.9">Blue LED</text>
<text x="46" y="172.4">10k 1/8W</text>
<text x="52" y="169.9">R13</text>
<text x="67.3" y="169.9">C6</text>
<text x="67.3" y="172.4">100n 16V</text>
<text x="81.6" y="172.4">10k 1/8W</text>
<text x="87.5" y="169.9">R14</text>
<text x="102.9" y="169.9">C11</text>
<text x="102.9" y="172.4">100n 16V</text>
<text x="34.2" y="175">Earth</text>
<text x="50.7" y="176.2">Earth</text>
<text x="86.2" y="176.2">Earth</text>
</g>
<g font-size="1.3" fill="#a90000">
<text x="141.5" y="27.8">3</text>
<text x="199.3" y="24.2" transform="rotate(-90 199.3 24.2)">4</text>
<text x="36.1" y="34.2">1</text>
<text x="141.5" y="32.9">2</text>
<text x="154.2" y="30.3">1</text>
<text x="36.1" y="39.2">2</text>
<text x="36.1" y="36.7">3</text>
<text x="55.7" y="37.6" transform="rotate(-90 55.7 37.6)">1</text>
<text x="58.3" y="37.6" transform="rotate(-90 58.3 37.6)">2</text>
<text x="60.8" y="37.6" transform="rotate(-90 60.8 37.6)">3</text>
<text x="116.7" y="37.6" transform="rotate(-90 116.7 37.6)">1</text>
<text x="125" y="40.5">2</text>
<text x="170.7" y="41.8">9</text>
<text x="199.3" y="36.3" transform="rotate(-90 199.3 36.3)">11</text>
<text x="243.8" y="40.5">13</text>
<text x="256.5" y="38">14</text>
<text x="170.1" y="46.9">10</text>
<text x="183.4" y="44.3">8</text>
<text x="116.7" y="52.8" transform="rotate(-90 116.7 52.8)">4</text>
<text x="125" y="48.1">3</text>
<text x="141.5" y="57">6</text>
<text x="154.2" y="59.6">7</text>
<text x="141.5" y="62.1">5</text>
<text x="47.5" y="71">1</text>
<text x="64.7" y="71">56</text>
<text x="47.5" y="73.5">2</text>
<text x="47.5" y="76.1">3</text>
<text x="64.7" y="76.1">54</text>
<text x="64.7" y="73.5">55</text>
<text x="47.5" y="78.6">4</text>
<text x="47.5" y="81.1">5</text>
<text x="47.5" y="83.7">6</text>
<text x="64.7" y="83.7">51</text>
<text x="64.7" y="81.1">52</text>
<text x="64.7" y="78.6">53</text>
<text x="47.5" y="86.2">7</text>
<text x="47.5" y="88.8">8</text>
<text x="64.7" y="88.8">49</text>
<text x="64.7" y="86.2">50</text>
<text x="111.7" y="87.5">1</text>
<text x="120.6" y="87.5">2</text>
<text x="46.9" y="93.8">10</text>
<text x="47.5" y="91.3">9</text>
<text x="64.7" y="93.8">47</text>
<text x="64.7" y="91.3">48</text>
<text x="111.7" y="90">3</text>
<text x="111.7" y="92.6">5</text>
<text x="111.7" y="95.1">7</text>
<text x="120.6" y="90">4</text>
<text x="120.6" y="92.6">6</text>
<text x="120.6" y="95.1">8</text>
<text x="163.7" y="93.4" transform="rotate(-90 163.7 93.4)">2</text>
<text x="166.2" y="93.4" transform="rotate(-90 166.2 93.4)">3</text>
<text x="221.5" y="95.1">1</text>
<text x="246.3" y="95.1">12</text>
<text x="27.8" y="98.9">1</text>
<text x="27.8" y="101.5">2</text>
<text x="46.9" y="96.4">11</text>
<text x="46.9" y="98.9">12</text>
<text x="46.9" y="101.5">13</text>
<text x="64.7" y="101.5">44</text>
<text x="64.7" y="98.9">45</text>
<text x="64.7" y="96.4">46</text>
<text x="154.2" y="96.4">4</text>
<text x="154.2" y="98.9">5</text>
<text x="154.2" y="101.5">6</text>
<text x="221.5" y="97.7">2</text>
<text x="221.5" y="100.2">3</text>
<text x="246.3" y="100.2">10</text>
<text x="246.3" y="97.7">11</text>
<text x="27.8" y="104">3</text>
<text x="27.8" y="106.5">4</text>
<text x="46.9" y="104">14</text>
<text x="46.9" y="106.5">15</text>
<text x="64.7" y="106.5">42</text>
<text x="64.7" y="104">43</text>
<text x="212" y="102.7">1</text>
<text x="212" y="105.3">2</text>
<text x="220.6" y="104">FIN</text>
<text x="221.5" y="107.8">4</text>
<text x="246" y="104">FIN</text>
<text x="246.9" y="107.8">9</text>
<text x="257.7" y="102.7">1</text>
<text x="257.7" y="105.3">2</text>
<text x="27.8" y="109.1">5</text>
<text x="27.8" y="111.6">6</text>
<text x="46.9" y="109.1">16</text>
<text x="46.9" y="111.6">17</text>
<text x="64.7" y="111.6">40</text>
<text x="64.7" y="109.1">41</text>
<text x="154.2" y="109.1">7</text>
<text x="154.2" y="111.6">8</text>
<text x="221.5" y="110.4">5</text>
<text x="221.5" y="112.9">6</text>
<text x="246.9" y="112.9">7</text>
<text x="246.9" y="110.4">8</text>
<text x="46.9" y="114.2">18</text>
<text x="46.9" y="116.7">19</text>
<text x="46.9" y="119.2">20</text>
<text x="64.7" y="119.2">37</text>
<text x="64.7" y="116.7">38</text>
<text x="64.7" y="114.2">39</text>
<text x="153.6" y="116.7">10</text>
<text x="153.6" y="119.2">11</text>
<text x="154.2" y="114.2">9</text>
<text x="171.4" y="114.2">15</text>
<text x="171.4" y="116.7">16</text>
<text x="46.9" y="121.8">21</text>
<text x="46.9" y="124.3">22</text>
<text x="64.7" y="124.3">35</text>
<text x="64.7" y="121.8">36</text>
<text x="153.6" y="121.8">12</text>
<text x="153.6" y="124.3">13</text>
<text x="46.9" y="126.9">23</text>
<text x="46.9" y="129.4">24</text>
<text x="46.9" y="131.9">25</text>
<text x="64.7" y="131.9">32</text>
<text x="64.7" y="129.4">33</text>
<text x="64.7" y="126.9">34</text>
<text x="153.6" y="126.9">14</text>
<text x="163.7" y="131.5" transform="rotate(-90 163.7 131.5)">1</text>
<text x="46.9" y="134.5">26</text>
<text x="46.9" y="137">27</text>
<text x="64.7" y="137">30</text>
<text x="64.7" y="134.5">31</text>
<text x="46.9" y="139.6">28</text>
<text x="64.7" y="139.6">29</text>
</g>
<g font-size="1.3" fill="#0f0f0f">
<text x="261.6" y="38">Pressure_Signal</text>
<text x="187.9" y="44.3">Amplified_Pressure</text>
<text x="210.4" y="58.3">Amplified_Pressure</text>
<text x="28.8" y="88.8">Amplified_Pressure 8</text>
<text x="31.6" y="86.2">Pressure_Signal 7</text>
<text x="102.6" y="87.5">EX_DIG1</text>
<text x="123.2" y="87.5">EX_DIG2</text>
<text x="69.8" y="93.9">Valve_In</text>
<text x="102.6" y="90">EX_DIG3</text>
<text x="102.6" y="92.6">EX_DIG5</text>
<text x="123.2" y="90">EX_DIG4</text>
<text x="69.8" y="96.4">Pump_In</text>
<text x="202.9" y="97.7">Valve_In</text>
<text x="260.3" y="97.7">Pump_In</text>
<text x="77.4" y="135.8">EX_DIG3</text>
<text x="77.4" y="133.2">EX_DIG4</text>
<text x="35.3" y="139.6">EX_DIG5</text>
<text x="77.4" y="138.3">EX_DIG2</text>
<text x="77.4" y="140.8">EX_DIG1</text>
</g>
</svg>
